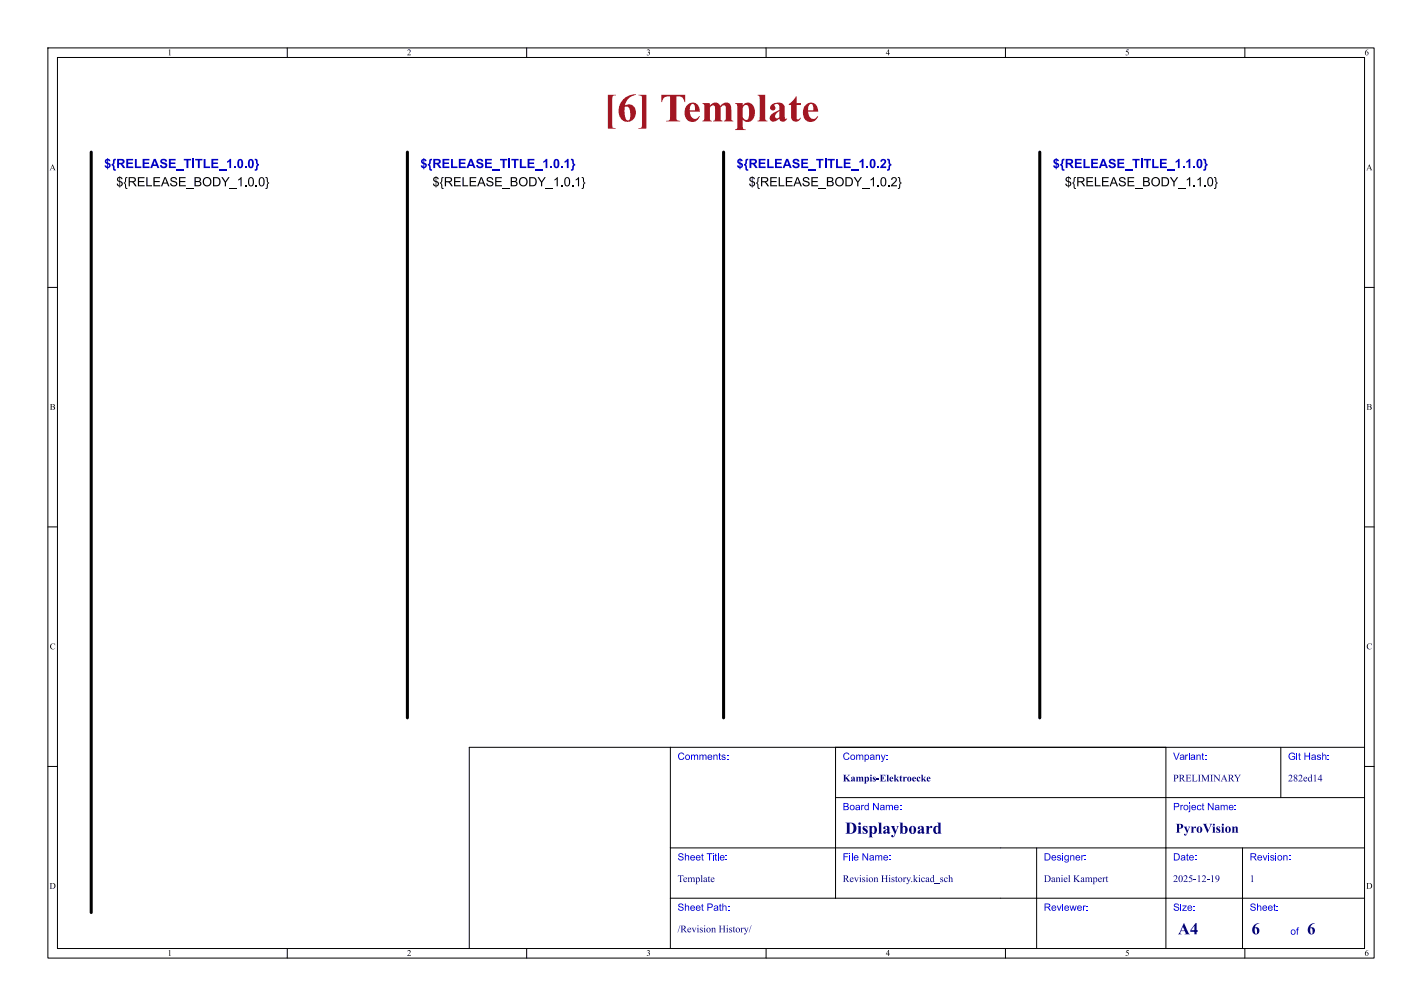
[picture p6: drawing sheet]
<svg xmlns="http://www.w3.org/2000/svg" width="297mm" height="210mm" viewBox="0 0 297 210" stroke-linecap="round" stroke-linejoin="round" font-family="sans-serif">
<g fill="none" stroke="#000" stroke-width=".21">
<path d="M10 10h277v190h-277zM12 12h273v186h-273zM60 10v2M110 10v2M160 10v2M210 10v2M260 10v2M10 60h2M285 60h2M10 110h2M285 110h2M140 156v42"/>
<path d="M174.5 156v31.5M243.5 156v42M267.5 156v10.5M285 156h-187v42M10 160h2M140 177h145M174.5 166.5h110.5M216.5 177v21M259.5 177v21M285 160h2M60 198v2M110 198v2"/>
<path d="M140 187.5h145M160 198v2M210 198v2M260 198v2"/>
</g>
<path d="M19 31.8v158.7M85.1 31.8v118.1M151.1 31.8v118.1M217.2 31.8v118.1" fill="none" stroke="#000" stroke-width=".63"/>
<g fill="#0000c2">
<path d="M22 33.3l.4-.3 .5 .3 .2 .3-.4 .1-.1-.3v.6a.58 .58 0 0 1 .5 .5 .58 .58 0 0 1-.5 .6v.2h-.2v-.2l-.5-.3h.8v-.4l-.1-.1v.5h-.7v-.1l-.1-.1 .4-.1 .2 .3v-.5l-.4-.3-.1-.3h.3l.2 .2v-.5l-.2 .3h-.3z"/>
<path d="M23.7 33.3l.5-.2v.4l-.3 .1v.6a.25 .25 0 0 0-.2 .2 .25 .25 0 0 0 .2 .2v.6l.3 .1v.3a.55 .55 0 0 1-.6-.2 .55 .55 0 0 1 0-.6l-.3-.2v-.4l.3-.1z"/>
<path d="M24.5 33.2h.8a.55 .55 0 0 1 .7 .4 .55 .55 0 0 1-.5 .6l.7 .9h-.5l-.5-.7-.3-.1-.1 .8h-.3v-1.1h1l.1-.3-.2-.2h-.6v.5h-.3z"/>
<path d="M26.4 33.2h1.4v.3h-1v.4h.9v.3h-.9v.6h1v.3h-1.4z"/>
<path d="M28.2 33.2h.4v1.6h.9v.3h-1.3z"/>
<path d="M29.8 33.2h1.4v.3h-1v.4h.9v.3h-.9v.6h1v.3h-1.4z"/>
<path d="M32.1 33.2h.4l.8 1.9h-.4l-.2-.4h-.8l-.1 .4h-.4l.3-.8h.9l-.3-.7-.2 .7h-.4z"/>
<path d="M33.6 33.3l.3-.1a.7 .7 0 0 1 1 .5h-.4a.29 .29 0 0 0-.3-.3 .29 .29 0 0 0-.3 .4h.2a.7 .7 0 0 1 .8 .8 .7 .7 0 0 1-1.1 .5l-.3-.2-.1-.4 .4-.1a.36 .36 0 0 0 .4 .4 .36 .36 0 0 0 .3-.4 .83 .83 0 0 1-1-.8z"/>
<path d="M35.3 33.2h1.4v.3h-1v.4h.9v.3h-.9v.6h1v.3h-1.4z"/>
<path d="M36.8 35.4h1.5v.2h-1.5z"/>
<path d="M38.4 33.2h1.5v.3h-.6v1.6h-.3v-1.6h-.6z"/>
<path d="M40.1 33.2h.4v1.9h-.4z"/>
<path d="M40.8 33.2h1.5v.3h-.6v1.6h-.4v-1.6h-.5z"/>
<path d="M42.5 33.2h.4v1.6h1v.3h-1.4z"/>
<path d="M44.2 33.2h1.4v.3h-1.1v.4h1v.3h-1v.6h1.1v.3h-1.4z"/>
<path d="M45.7 35.4h1.5v.2h-1.5z"/>
<path d="M47.4 33.7l.6-.5h.3v1.9h-.4v-1.4l-.5 .3z"/>
<path d="M48.9 34.7h.4v.4h-.4z"/>
<path d="M49.8 33.3a.68 .68 0 0 1 .8 .1 .68 .68 0 0 1 .2 .7 .65 .65 0 0 1-.3 .9 .65 .65 0 0 1-.9-.3v-.6h.3l.1 .6a.19 .19 0 0 0 .2 .1 .19 .19 0 0 0 .2-.2l-.1-1.1-.3 .1-.1 .5h-.3z"/>
<path d="M51.1 34.7h.4v.4h-.4z"/>
<path d="M52 33.3a.68 .68 0 0 1 .8 .1 .68 .68 0 0 1 .2 .7 .65 .65 0 0 1-.3 .9 .65 .65 0 0 1-.9-.3v-.6h.4v.6a.19 .19 0 0 0 .2 .1 .19 .19 0 0 0 .2-.2l-.1-1.1-.3 .1v.5h-.4z"/>
<path d="M53.2 33.1a.55 .55 0 0 1 .6 .2 .55 .55 0 0 1 0 .6l.3 .3v.4l-.3 .2a.58 .58 0 0 1 0 .6 .58 .58 0 0 1-.6 .2v-.3h.2l.1-.7 .2-.2-.2-.2v-.7h-.3z"/>
</g>
<g fill="#000">
<path d="M24.6 37l.5-.2 .4 .4 .1 .2h-.2l-.3-.3v.7a.57 .57 0 0 1 .5 .6 .57 .57 0 0 1-.5 .5v.3h-.1v-.3a.57 .57 0 0 1-.6-.5l.2-.1a.38 .38 0 0 0 .3 .5 .38 .38 0 0 0 .5-.3 .38 .38 0 0 0-.3-.5v.7h-.1v-.7l-.5-.2-.1-.3 .3-.1 .3 .4v-.7l-.3 .3h-.3zM26.2 37h.4v.2h-.2l-.1 .8-.2 .2a.84 .84 0 0 1 .3 1l.2 .1v.2a.53 .53 0 0 1-.5-.3 .53 .53 0 0 1 0-.6l-.3-.5a.64 .64 0 0 0 .3-.9zM26.9 37h.8a.53 .53 0 0 1 .7 .4 .53 .53 0 0 1-.5 .6l.7 .9h-.4l-.5-.8-.3-.1h-.3v.9h-.2v-1.1h.8a.33 .33 0 0 0 .4-.3 .33 .33 0 0 0-.4-.3h-.6v.6h-.2zM28.8 37h1.4v.2h-1.2v.6h1.1v.2h-1.1v.7h1.2v.2h-1.4zM30.6 37h.2v1.7h.9v.2h-1.1zM32.1 37h1.3v.2h-1.1v.6h1.1v.2h-1.1v.7h1.2v.2h-1.4zM34.3 37h.3l.8 1.9h-.3l-.2-.6h-.8l-.2 .6h-.3l.3-.8h.9l-.3-.9-.3 .9h-.3zM35.7 37.1l.6-.1a.62 .62 0 0 1 .7 .5h-.3a.42 .42 0 0 0-.4-.4 .42 .42 0 0 0-.4 .5l.2 .1a.72 .72 0 0 1 .9 .8 .81 .81 0 0 1-.8 .4 .81 .81 0 0 1-.7-.6h.3a.49 .49 0 0 0 .5 .4 .49 .49 0 0 0 .4-.5l-.2-.1a.64 .64 0 0 1-.7-.2 .64 .64 0 0 1-.1-.7zM37.4 37h1.4v.2h-1.2v.6h1.1v.2h-1.1v.7h1.2v.2h-1.4zM38.9 39.3h1.6v.1h-1.6zM40.6 37h1.1l.3 .5a.31 .31 0 0 0-.2 .4 .31 .31 0 0 0 .2 .2 .57 .57 0 0 1-.1 .6 .57 .57 0 0 1-.5 .2h-.8v-.2h.8a.35 .35 0 0 0 .4-.4 .35 .35 0 0 0-.5-.3h-.4v.7h-.3v-.9h.7a.3 .3 0 0 0 .4-.2 .3 .3 0 0 0-.2-.4h-.6v.6h-.3zM42.6 37.2a.94 .94 0 0 1 1.4 .1 .94 .94 0 0 1-.3 1.4 .94 .94 0 0 1-1.3-.6l-.1-.1h.3a.7 .7 0 0 0 .9 .7 .7 .7 0 0 0 .3-1.2 .65 .65 0 0 0-.8-.3 .65 .65 0 0 0-.4 .8h-.3z"/>
<path d="M44.5 37h.6a.96 .96 0 0 1 1 .9 .96 .96 0 0 1-.9 1h-.7v-.2h.7a.74 .74 0 0 0 .6-.8 .74 .74 0 0 0-.7-.7h-.4v1.5h-.2zM46.2 37h.3l.6 .9 .6-.9h.3l-.8 1.1v.8h-.2v-.8zM47.9 39.3h1.6v.1h-1.6zM49.8 37.5l.7-.5v1.9h-.3v-1.5l-.4 .3zM51.2 38.6h.3v.3h-.3zM52.1 37.1l.3-.1a1.06 1.06 0 0 1 .7 .9 1.06 1.06 0 0 1-.7 1 .77 .77 0 0 1-.6-1h.2a.47 .47 0 0 0 .1 .6 .47 .47 0 0 0 .5 .1l.2-.2a.99 .99 0 0 0-.3-1.2 .5 .5 0 0 0-.5 .7h-.2v-.2zM53.4 38.6h.3v.3h-.3zM54.3 37.1l.3-.1a1.06 1.06 0 0 1 .7 .9 1.06 1.06 0 0 1-.7 1 .77 .77 0 0 1-.6-1h.3a.47 .47 0 0 0 0 .6 .47 .47 0 0 0 .6 .1l.1-.2a.99 .99 0 0 0-.3-1.2 .5 .5 0 0 0-.4 .7h-.3v-.2zM55.5 37a.54 .54 0 0 1 .5 .2 .54 .54 0 0 1-.1 .6l.3 .5a.64 .64 0 0 0-.3 .9l-.1 .2-.3 .1v-.2l.2-.1 .1-.8 .2-.2a.85 .85 0 0 1-.3-1h-.2zM90.6 37l.5-.2 .5 .4v.2h-.2l-.3-.3v.7a.57 .57 0 0 1 .6 .6 .57 .57 0 0 1-.6 .5v.3h-.1v-.3a.57 .57 0 0 1-.6-.5l.3-.1a.38 .38 0 0 0 .2 .5 .38 .38 0 0 0 .5-.3 .38 .38 0 0 0-.3-.5v.7h-.1v-.7l-.4-.2-.1-.3 .2-.1 .3 .4v-.7l-.3 .3h-.2zM92.3 37h.3v.2h-.2l-.1 .8-.2 .2a.84 .84 0 0 1 .3 1l.2 .1v.2a.53 .53 0 0 1-.5-.3 .53 .53 0 0 1 0-.6l-.2-.5a.64 .64 0 0 0 .3-.9zM92.9 37h.9a.53 .53 0 0 1 .6 .4 .53 .53 0 0 1-.5 .6l.7 .9h-.3l-.5-.8-.3-.1h-.3v.9h-.3v-1.1h.8a.33 .33 0 0 0 .5-.3 .33 .33 0 0 0-.4-.3h-.6v.6h-.3z"/>
<path d="M94.8 37h1.4v.2h-1.1v.6h1v.2h-1v.7h1.2v.2h-1.5zM96.6 37h.2v1.7h1v.2h-1.2zM98.1 37h1.4v.2h-1.2v.6h1.1v.2h-1.1v.7h1.2v.2h-1.4zM100.4 37h.3l.7 1.9h-.2l-.3-.6h-.8l-.2 .6h-.2l.3-.8h.9l-.4-.9-.3 .9h-.2zM101.8 37.1l.5-.1a.62 .62 0 0 1 .7 .5h-.2a.42 .42 0 0 0-.5-.4 .42 .42 0 0 0-.4 .5l.2 .1a.72 .72 0 0 1 .9 .8 .81 .81 0 0 1-.8 .4 .81 .81 0 0 1-.6-.6h.2a.49 .49 0 0 0 .5 .4 .49 .49 0 0 0 .5-.5l-.3-.1a.64 .64 0 0 1-.7-.2 .64 .64 0 0 1-.1-.7zM103.4 37h1.4v.2h-1.1v.6h1v.2h-1v.7h1.1v.2h-1.4zM105 39.3h1.5v.1h-1.5zM106.7 37h1l.3 .5a.31 .31 0 0 0-.2 .4 .31 .31 0 0 0 .3 .2 .57 .57 0 0 1-.1 .6 .57 .57 0 0 1-.6 .2h-.7v-.2h.7a.35 .35 0 0 0 .4-.4 .35 .35 0 0 0-.4-.3h-.5v.7h-.2v-.9h.6a.3 .3 0 0 0 .5-.2 .3 .3 0 0 0-.3-.4h-.6v.6h-.2zM108.6 37.2a.94 .94 0 0 1 1.5 .1 .94 .94 0 0 1-.4 1.4 .94 .94 0 0 1-1.3-.6v-.1h.2a.7 .7 0 0 0 1 .7 .7 .7 0 0 0 .3-1.2 .65 .65 0 0 0-.8-.3 .65 .65 0 0 0-.5 .8h-.2zM110.5 37h.7a.96 .96 0 0 1 .9 .9 .96 .96 0 0 1-.9 1h-.7v-.2h.7a.74 .74 0 0 0 .6-.8 .74 .74 0 0 0-.6-.7h-.4v1.5h-.3zM112.3 37h.3l.5 .9 .6-.9h.3l-.8 1.1v.8h-.2v-.8zM114 39.3h1.5v.1h-1.5z"/>
<path d="M115.8 37.5l.7-.5v1.9h-.2v-1.5l-.5 .3zM117.2 38.6h.3v.3h-.3zM118.1 37.1l.4-.1a1.06 1.06 0 0 1 .6 .9 1.06 1.06 0 0 1-.6 1 .77 .77 0 0 1-.7-1h.3a.47 .47 0 0 0 0 .6 .47 .47 0 0 0 .6 .1l.1-.2a.99 .99 0 0 0-.3-1.2 .5 .5 0 0 0-.4 .7h-.3v-.2zM119.5 38.6h.2v.3h-.2zM120.2 37.5l.7-.5v1.9h-.2v-1.5l-.5 .3zM121.5 37a.54 .54 0 0 1 .5 .2 .54 .54 0 0 1 0 .6l.2 .5a.64 .64 0 0 0-.2 .9l-.2 .2-.3 .1v-.2l.2-.1 .1-.8 .2-.2a.85 .85 0 0 1-.3-1h-.2z"/>
</g>
<g fill="#0000c2">
<path d="M88.1 33.3l.3-.3 .5 .3 .2 .3-.3 .1-.2-.3v.6a.58 .58 0 0 1 .6 .5 .58 .58 0 0 1-.6 .6v.2h-.2v-.2l-.4-.3h.7v-.4l-.1-.1v.5h-.6l-.1-.1v-.1l.3-.1 .2 .3v-.5l-.3-.3-.2-.3h.4l.1 .2v-.5l-.1 .3h-.4z"/>
<path d="M89.7 33.3l.5-.2v.4l-.2 .1-.1 .6a.25 .25 0 0 0-.2 .2 .25 .25 0 0 0 .2 .2l.1 .6 .2 .1v.3a.55 .55 0 0 1-.5-.2 .55 .55 0 0 1-.1-.6l-.3-.2v-.4l.3-.1z"/>
<path d="M90.5 33.2h.8a.55 .55 0 0 1 .7 .4 .55 .55 0 0 1-.4 .6l.6 .9h-.4l-.5-.7-.3-.1-.1 .8h-.4v-1.1h1l.2-.3-.2-.2h-.6v.5h-.4z"/>
<path d="M92.4 33.2h1.4v.3h-1v.4h1v.3h-1v.6h1.1v.3h-1.5z"/>
<path d="M94.2 33.2h.4v1.6h1v.3h-1.4z"/>
<path d="M95.8 33.2h1.4v.3h-1v.4h1v.3h-1v.6h1.1v.3h-1.5z"/>
<path d="M98.2 33.2h.4l.7 1.9h-.4l-.2-.4h-.7l-.2 .4h-.4l.3-.8h.9l-.2-.7-.3 .7h-.4z"/>
<path d="M99.6 33.3l.3-.1a.7 .7 0 0 1 1 .5h-.4a.29 .29 0 0 0-.3-.3 .29 .29 0 0 0-.2 .4h.1a.7 .7 0 0 1 .9 .8 .7 .7 0 0 1-1.1 .5l-.3-.2-.2-.4 .4-.1a.36 .36 0 0 0 .4 .4 .36 .36 0 0 0 .3-.4 .83 .83 0 0 1-1-.8z"/>
<path d="M101.3 33.2h1.4v.3h-1v.4h1v.3h-1v.6h1.1v.3h-1.5z"/>
<path d="M102.9 35.4h1.5v.2h-1.5z"/>
<path d="M104.4 33.2h1.5v.3h-.5v1.6h-.4v-1.6h-.6z"/>
<path d="M106.2 33.2h.4v1.9h-.4z"/>
<path d="M106.8 33.2h1.5v.3h-.5v1.6h-.4v-1.6h-.6z"/>
<path d="M108.6 33.2h.4v1.6h.9v.3h-1.3z"/>
<path d="M110.2 33.2h1.4v.3h-1v.4h.9v.3h-.9v.6h1v.3h-1.4z"/>
<path d="M111.8 35.4h1.5v.2h-1.5z"/>
<path d="M113.5 33.7l.5-.5h.3v1.9h-.4v-1.4l-.4 .3z"/>
<path d="M114.9 34.7h.4v.4h-.4z"/>
<path d="M115.9 33.3a.68 .68 0 0 1 .8 .1 .68 .68 0 0 1 .1 .7 .65 .65 0 0 1-.3 .9 .65 .65 0 0 1-.8-.3l-.1-.6h.4v.6a.19 .19 0 0 0 .3 .1 .19 .19 0 0 0 .1-.2l-.1-1.1-.2 .1-.1 .5h-.4z"/>
<path d="M117.2 34.7h.3v.4h-.3z"/>
<path d="M117.9 33.7l.6-.5h.3v1.9h-.4v-1.4l-.5 .3z"/>
<path d="M119.2 33.1a.55 .55 0 0 1 .6 .2 .55 .55 0 0 1 .1 .6l.2 .3v.4l-.2 .2a.58 .58 0 0 1-.1 .6 .58 .58 0 0 1-.6 .2v-.3h.3l.1-.7 .2-.2-.2-.2-.1-.7h-.3z"/>
</g>
<g fill="#000">
<path d="M156.7 37l.5-.2 .4 .4 .1 .2h-.3l-.2-.3v.7a.57 .57 0 0 1 .5 .6 .57 .57 0 0 1-.5 .5v.3h-.2v-.3a.57 .57 0 0 1-.5-.5l.2-.1a.38 .38 0 0 0 .3 .5 .38 .38 0 0 0 .4-.3 .38 .38 0 0 0-.2-.5v.7h-.2v-.7l-.4-.2-.1-.3 .2-.1 .3 .4v-.7l-.3 .3h-.2zM158.3 37h.4v.2h-.3v.8l-.3 .2a.84 .84 0 0 1 .3 1l.3 .1v.2a.53 .53 0 0 1-.5-.3 .53 .53 0 0 1 0-.6l-.3-.5a.64 .64 0 0 0 .3-.9zM158.9 37h.9a.53 .53 0 0 1 .7 .4 .53 .53 0 0 1-.6 .6l.7 .9h-.3l-.5-.8-.3-.1h-.3v.9h-.3v-1.1h.8a.33 .33 0 0 0 .5-.3 .33 .33 0 0 0-.4-.3h-.6v.6h-.3zM160.9 37h1.4v.2h-1.2v.6h1.1v.2h-1.1v.7h1.2v.2h-1.4zM162.6 37h.3v1.7h.9v.2h-1.2zM164.1 37h1.4v.2h-1.1v.6h1v.2h-1v.7h1.2v.2h-1.5zM166.4 37h.3l.8 1.9h-.3l-.2-.6h-.8l-.2 .6h-.3l.3-.8h.9l-.3-.9-.4 .9h-.2zM167.8 37.1l.5-.1a.62 .62 0 0 1 .8 .5h-.3a.42 .42 0 0 0-.4-.4 .42 .42 0 0 0-.4 .5l.2 .1a.72 .72 0 0 1 .9 .8 .81 .81 0 0 1-.9 .4 .81 .81 0 0 1-.6-.6h.2a.49 .49 0 0 0 .5 .4 .49 .49 0 0 0 .5-.5l-.3-.1a.64 .64 0 0 1-.6-.2 .64 .64 0 0 1-.1-.7zM169.5 37h1.3v.2h-1.1v.6h1.1v.2h-1.1v.7h1.2v.2h-1.4zM171 39.3h1.5v.1h-1.5zM172.7 37h1.1l.3 .5a.31 .31 0 0 0-.2 .4 .31 .31 0 0 0 .2 .2 .57 .57 0 0 1-.1 .6 .57 .57 0 0 1-.6 .2h-.7v-.2h.7a.35 .35 0 0 0 .5-.4 .35 .35 0 0 0-.5-.3h-.4v.7h-.3v-.9h.7a.3 .3 0 0 0 .4-.2 .3 .3 0 0 0-.3-.4h-.5v.6h-.3zM174.7 37.2a.94 .94 0 0 1 1.4 .1 .94 .94 0 0 1-.4 1.4 .94 .94 0 0 1-1.3-.6v-.1h.3a.7 .7 0 0 0 .9 .7 .7 .7 0 0 0 .3-1.2 .65 .65 0 0 0-.8-.3 .65 .65 0 0 0-.4 .8h-.3z"/>
<path d="M176.6 37h.6a.96 .96 0 0 1 .9 .9 .96 .96 0 0 1-.8 1h-.7v-.2h.6a.74 .74 0 0 0 .7-.8 .74 .74 0 0 0-.7-.7h-.4v1.5h-.2zM178.3 37h.3l.6 .9 .6-.9h.2l-.7 1.1v.8h-.3v-.8zM180 39.3h1.6v.1h-1.6zM181.8 37.5l.7-.5v1.9h-.2v-1.5l-.5 .3zM183.3 38.6h.2v.3h-.2zM184.2 37.1l.3-.1a1.06 1.06 0 0 1 .6 .9 1.06 1.06 0 0 1-.6 1 .77 .77 0 0 1-.6-1h.2a.47 .47 0 0 0 0 .6 .47 .47 0 0 0 .6 .1l.1-.2a.99 .99 0 0 0-.2-1.2 .5 .5 0 0 0-.5 .7h-.2v-.2zM185.5 38.6h.3v.3h-.3zM186.3 37.1a.61 .61 0 0 1 .9 .1 .61 .61 0 0 1-.2 .9l-.6 .6h.9v.2h-1.2l.3-.5a.98 .98 0 0 0 .6-1.1 .38 .38 0 0 0-.4-.1 .38 .38 0 0 0-.2 .4l-.3-.1zM187.5 37a.54 .54 0 0 1 .6 .2 .54 .54 0 0 1-.1 .6l.3 .5a.64 .64 0 0 0-.3 .9l-.2 .2-.3 .1v-.2l.3-.1 .1-.8 .2-.2a.85 .85 0 0 1-.3-1h-.3zM222.7 37l.5-.2 .5 .4v.2h-.2l-.3-.3v.7a.57 .57 0 0 1 .6 .6 .57 .57 0 0 1-.6 .5v.3h-.1v-.3a.57 .57 0 0 1-.6-.5l.2-.1a.38 .38 0 0 0 .3 .5 .38 .38 0 0 0 .5-.3 .38 .38 0 0 0-.3-.5v.7h-.1v-.7l-.4-.2-.2-.3 .3-.1 .3 .4v-.7l-.3 .3h-.3zM224.4 37h.3v.2h-.2l-.1 .8-.2 .2a.84 .84 0 0 1 .3 1l.2 .1v.2a.53 .53 0 0 1-.5-.3 .53 .53 0 0 1 0-.6l-.2-.5a.64 .64 0 0 0 .3-.9zM225 37h.8a.53 .53 0 0 1 .7 .4 .53 .53 0 0 1-.5 .6l.7 .9h-.3l-.6-.8-.3-.1h-.3v.9h-.2v-1.1h.8a.33 .33 0 0 0 .4-.3 .33 .33 0 0 0-.4-.3h-.6v.6h-.2z"/>
<path d="M226.9 37h1.4v.2h-1.1v.6h1v.2h-1v.7h1.1v.2h-1.4zM228.7 37h.2v1.7h1v.2h-1.2zM230.2 37h1.4v.2h-1.2v.6h1.1v.2h-1.1v.7h1.2v.2h-1.4zM232.5 37h.2l.8 1.9h-.3l-.2-.6h-.8l-.2 .6h-.3l.3-.8h.9l-.3-.9-.3 .9h-.3zM233.9 37.1l.5-.1a.62 .62 0 0 1 .7 .5h-.2a.42 .42 0 0 0-.5-.4 .42 .42 0 0 0-.4 .5l.2 .1a.72 .72 0 0 1 .9 .8 .81 .81 0 0 1-.8 .4 .81 .81 0 0 1-.7-.6h.3a.49 .49 0 0 0 .5 .4 .49 .49 0 0 0 .5-.5l-.3-.1a.64 .64 0 0 1-.7-.2 .64 .64 0 0 1-.1-.7zM235.5 37h1.4v.2h-1.1v.6h1v.2h-1v.7h1.1v.2h-1.4zM237 39.3h1.6v.1h-1.6zM238.7 37h1.1l.3 .5a.31 .31 0 0 0-.2 .4 .31 .31 0 0 0 .2 .2 .57 .57 0 0 1-.1 .6 .57 .57 0 0 1-.5 .2h-.8v-.2h.8a.35 .35 0 0 0 .4-.4 .35 .35 0 0 0-.5-.3h-.4v.7h-.3v-.9h.7a.3 .3 0 0 0 .4-.2 .3 .3 0 0 0-.2-.4h-.6v.6h-.3zM240.7 37.2a.94 .94 0 0 1 1.5 .1 .94 .94 0 0 1-.4 1.4 .94 .94 0 0 1-1.3-.6v-.1h.2a.7 .7 0 0 0 .9 .7 .7 .7 0 0 0 .3-1.2 .65 .65 0 0 0-.8-.3 .65 .65 0 0 0-.4 .8h-.2zM242.6 37h.7a.96 .96 0 0 1 .9 .9 .96 .96 0 0 1-.9 1h-.7v-.2h.7a.74 .74 0 0 0 .6-.8 .74 .74 0 0 0-.6-.7h-.4v1.5h-.3zM244.3 37h.3l.6 .9 .6-.9h.3l-.8 1.1v.8h-.2v-.8zM246.1 39.3h1.5v.1h-1.5z"/>
<path d="M247.9 37.5l.7-.5v1.9h-.3v-1.5l-.4 .3zM249.3 38.6h.3v.3h-.3zM250.1 37.5l.7-.5v1.9h-.2v-1.5l-.5 .3zM251.5 38.6h.3v.3h-.3zM252.4 37.1l.4-.1a1.06 1.06 0 0 1 .6 .9 1.06 1.06 0 0 1-.6 1 .77 .77 0 0 1-.7-1h.3a.47 .47 0 0 0 0 .6 .47 .47 0 0 0 .6 .1l.1-.2a.99 .99 0 0 0-.3-1.2 .5 .5 0 0 0-.4 .7h-.3l.1-.2zM253.6 37a.54 .54 0 0 1 .5 .2 .54 .54 0 0 1 0 .6l.2 .5a.64 .64 0 0 0-.3 .9l-.1 .2-.3 .1v-.2l.2-.1 .1-.8 .2-.2a.85 .85 0 0 1-.3-1h-.2z"/>
</g>
<g fill="#0000c2">
<path d="M154.1 33.3l.4-.3 .5 .3 .1 .3-.3 .1-.1-.3v.6a.58 .58 0 0 1 .5 .5 .58 .58 0 0 1-.5 .6v.2h-.2v-.2l-.5-.3h.8v-.4l-.1-.1v.5h-.7l-.1-.1v-.1l.4-.1 .2 .3v-.5l-.4-.3-.1-.3h.3l.2 .2v-.5l-.2 .3h-.3z"/>
<path d="M155.8 33.3l.5-.2v.4l-.3 .1v.6a.25 .25 0 0 0-.2 .2 .25 .25 0 0 0 .2 .2v.6l.3 .1v.3a.55 .55 0 0 1-.6-.2 .55 .55 0 0 1 0-.6l-.3-.2v-.4l.2-.1z"/>
<path d="M156.5 33.2h.9a.55 .55 0 0 1 .7 .4 .55 .55 0 0 1-.5 .6l.7 .9h-.5l-.5-.7-.3-.1-.1 .8h-.4v-1.1h1.1l.1-.3-.2-.2h-.6v.5h-.4z"/>
<path d="M158.5 33.2h1.4v.3h-1v.4h.9v.3h-.9v.6h1v.3h-1.4z"/>
<path d="M160.3 33.2h.3v1.6h1v.3h-1.3z"/>
<path d="M161.9 33.2h1.4v.3h-1v.4h.9v.3h-.9v.6h1v.3h-1.4z"/>
<path d="M164.2 33.2h.4l.8 1.9h-.5l-.1-.4h-.8l-.1 .4h-.4l.2-.8h1l-.3-.7-.3 .7h-.4z"/>
<path d="M165.7 33.3l.3-.1a.7 .7 0 0 1 1 .5h-.4a.29 .29 0 0 0-.3-.3 .29 .29 0 0 0-.3 .4h.1a.7 .7 0 0 1 .9 .8 .7 .7 0 0 1-1.1 .5l-.3-.2-.1-.4 .3-.1a.36 .36 0 0 0 .4 .4 .36 .36 0 0 0 .4-.4 .83 .83 0 0 1-1-.8z"/>
<path d="M167.4 33.2h1.4v.3h-1.1v.4h1v.3h-1v.6h1.1v.3h-1.4z"/>
<path d="M168.9 35.4h1.5v.2h-1.5z"/>
<path d="M170.5 33.2h1.5v.3h-.6v1.6h-.4v-1.6h-.5z"/>
<path d="M172.2 33.2h.4v1.9h-.4z"/>
<path d="M172.8 33.2h1.6v.3h-.6v1.6h-.4v-1.6h-.6z"/>
<path d="M174.6 33.2h.4v1.6h1v.3h-1.4z"/>
<path d="M176.2 33.2h1.4v.3h-1v.4h1v.3h-1v.6h1.1v.3h-1.5z"/>
<path d="M177.8 35.4h1.5v.2h-1.5z"/>
<path d="M179.5 33.7l.6-.5h.2v1.9h-.3v-1.4l-.5 .3z"/>
<path d="M181 34.7h.3v.4h-.3z"/>
<path d="M181.9 33.3a.68 .68 0 0 1 .8 .1 .68 .68 0 0 1 .2 .7 .65 .65 0 0 1-.3 .9 .65 .65 0 0 1-.9-.3l-.1-.6h.4l.1 .6a.19 .19 0 0 0 .2 .1 .19 .19 0 0 0 .2-.2l-.1-1.1-.3 .1-.1 .5h-.4z"/>
<path d="M183.2 34.7h.4v.4h-.4z"/>
<path d="M184 33.4a.65 .65 0 0 1 1 0 .65 .65 0 0 1-.3 1l-.3 .3h.7v.4h-1.3l.2-.5a1.14 1.14 0 0 0 .7-.9l-.2-.2-.3 .3-.3-.1z"/>
<path d="M185.3 33.1a.55 .55 0 0 1 .6 .2 .55 .55 0 0 1 0 .6l.3 .3v.4l-.3 .2a.58 .58 0 0 1 0 .6 .58 .58 0 0 1-.6 .2v-.3h.2l.1-.7 .2-.2-.2-.2-.1-.7h-.2z"/>
<path d="M220.1 33.3l.4-.3 .5 .3 .2 .3-.4 .1-.1-.3v.6a.58 .58 0 0 1 .5 .5 .58 .58 0 0 1-.5 .6v.2h-.2v-.2l-.5-.3h.8v-.4l-.1-.1v.5h-.7v-.1v-.1l.3-.1 .2 .3v-.5l-.4-.3-.1-.3h.3l.2 .2v-.5l-.2 .3h-.3z"/>
<path d="M221.8 33.3l.5-.2v.4l-.2 .1-.1 .6a.25 .25 0 0 0-.2 .2 .25 .25 0 0 0 .2 .2l.1 .6 .2 .1v.3a.55 .55 0 0 1-.6-.2 .55 .55 0 0 1 0-.6l-.3-.2v-.4l.3-.1z"/>
<path d="M222.6 33.2h.8a.55 .55 0 0 1 .7 .4 .55 .55 0 0 1-.5 .6l.7 .9h-.5l-.4-.7-.4-.1v.8h-.4v-1.1h1l.1-.3-.2-.2h-.5v.5h-.4z"/>
<path d="M224.5 33.2h1.4v.3h-1v.4h.9v.3h-.9v.6h1.1v.3h-1.5z"/>
<path d="M226.3 33.2h.4v1.6h.9v.3h-1.3z"/>
<path d="M227.9 33.2h1.4v.3h-1v.4h1v.3h-1v.6h1.1v.3h-1.5z"/>
<path d="M230.2 33.2h.4l.8 1.9h-.4l-.2-.4h-.7l-.2 .4h-.4l.3-.8h.9l-.3-.7-.2 .7h-.4z"/>
<path d="M231.7 33.3l.3-.1a.7 .7 0 0 1 1 .5h-.4a.29 .29 0 0 0-.3-.3 .29 .29 0 0 0-.2 .4h.1a.7 .7 0 0 1 .9 .8 .7 .7 0 0 1-1.1 .5l-.3-.2-.2-.4 .4-.1a.36 .36 0 0 0 .4 .4 .36 .36 0 0 0 .3-.4 .83 .83 0 0 1-1-.8z"/>
<path d="M233.4 33.2h1.4v.3h-1v.4h.9v.3h-.9v.6h1v.3h-1.4z"/>
<path d="M234.9 35.4h1.6v.2h-1.6z"/>
<path d="M236.5 33.2h1.5v.3h-.5v1.6h-.4v-1.6h-.6z"/>
<path d="M238.3 33.2h.4v1.9h-.4z"/>
<path d="M238.9 33.2h1.5v.3h-.6v1.6h-.4v-1.6h-.5z"/>
<path d="M240.7 33.2h.3v1.6h1v.3h-1.3z"/>
<path d="M242.3 33.2h1.4v.3h-1v.4h.9v.3h-.9v.6h1v.3h-1.4z"/>
<path d="M243.8 35.4h1.6v.2h-1.6z"/>
<path d="M245.6 33.7l.5-.5h.3v1.9h-.4v-1.4l-.4 .3z"/>
<path d="M247 34.7h.4v.4h-.4z"/>
<path d="M247.8 33.7l.5-.5h.3v1.9h-.4v-1.4l-.4 .3z"/>
<path d="M249.2 34.7h.4v.4h-.4z"/>
<path d="M250.2 33.3a.68 .68 0 0 1 .8 .1 .68 .68 0 0 1 .1 .7 .65 .65 0 0 1-.3 .9 .65 .65 0 0 1-.8-.3l-.1-.6h.4v.6a.19 .19 0 0 0 .3 .1 .19 .19 0 0 0 .1-.2l-.1-1.1-.2 .1-.1 .5h-.4z"/>
<path d="M251.3 33.1a.55 .55 0 0 1 .6 .2 .55 .55 0 0 1 0 .6l.3 .3v.4l-.3 .2a.58 .58 0 0 1 0 .6 .58 .58 0 0 1-.6 .2v-.3h.3v-.7l.2-.2-.2-.2v-.7h-.3z"/>
</g>
<text font-size="8.4" fill="#a21622" x="126.1" y="27.5">[6] Template</text>
<g font-size="3.5" fill="#00007f">
<text x="176.5" y="174.9">Displayboard</text>
<text x="246" y="195.9">A4</text>
<text x="261.4" y="196">6</text>
<text x="273" y="196">6</text>
</g>
<text font-size="2.8" fill="#00007f" x="245.5" y="174.6">PyroVision</text>
<g font-size="2.1" fill="#00f">
<text x="141.5" y="159.2">Comments:</text>
<text x="176" y="159.2">Company:</text>
<text x="245" y="159.2">Variant:</text>
<text x="269" y="159.2">Git Hash:</text>
<text x="176" y="169.7">Board Name:</text>
<text x="245" y="169.7">Project Name:</text>
<text x="141.5" y="180.2">Sheet Title:</text>
<text x="176" y="180.2">File Name:</text>
<text x="218" y="180.2">Designer:</text>
<text x="245" y="180.2">Date:</text>
<text x="261" y="180.2">Revision:</text>
<text x="141.5" y="190.7">Sheet Path:</text>
<text x="218" y="190.7">Reviewer:</text>
<text x="245" y="190.7">Size:</text>
<text x="261" y="190.7">Sheet:</text>
<text x="269.5" y="195.7">of</text>
</g>
<g font-size="2.1" fill="#00007f">
<text x="176" y="163.7">Kampis-Elektroecke</text>
<text x="245" y="163.7">PRELIMINARY</text>
<text x="269" y="163.7">282ed14</text>
<text x="141.5" y="184.7">Template</text>
<text x="176" y="184.7">RevisionHistory.kicad_sch</text>
<text x="218" y="184.7">DanielKampert</text>
<text x="245" y="184.7">2025-12-19</text>
<text x="261" y="184.7">1</text>
<text x="141.5" y="195.2">/RevisionHistory/</text>
</g>
<g font-size="1.8">
<text x="35" y="12">1</text>
<text x="85" y="12">2</text>
<text x="135" y="12">3</text>
<text x="185" y="12">4</text>
<text x="235" y="12">5</text>
<text x="285" y="12">6</text>
<text x="10.3" y="36">A</text>
<text x="285.3" y="36">A</text>
<text x="10.4" y="86">B</text>
<text x="285.4" y="86">B</text>
<text x="10.4" y="136">C</text>
<text x="285.4" y="136">C</text>
<text x="10.3" y="186">D</text>
<text x="285.3" y="186">D</text>
<text x="35" y="200">1</text>
<text x="85" y="200">2</text>
<text x="135" y="200">3</text>
<text x="185" y="200">4</text>
<text x="235" y="200">5</text>
<text x="285" y="200">6</text>
</g>
</svg>
